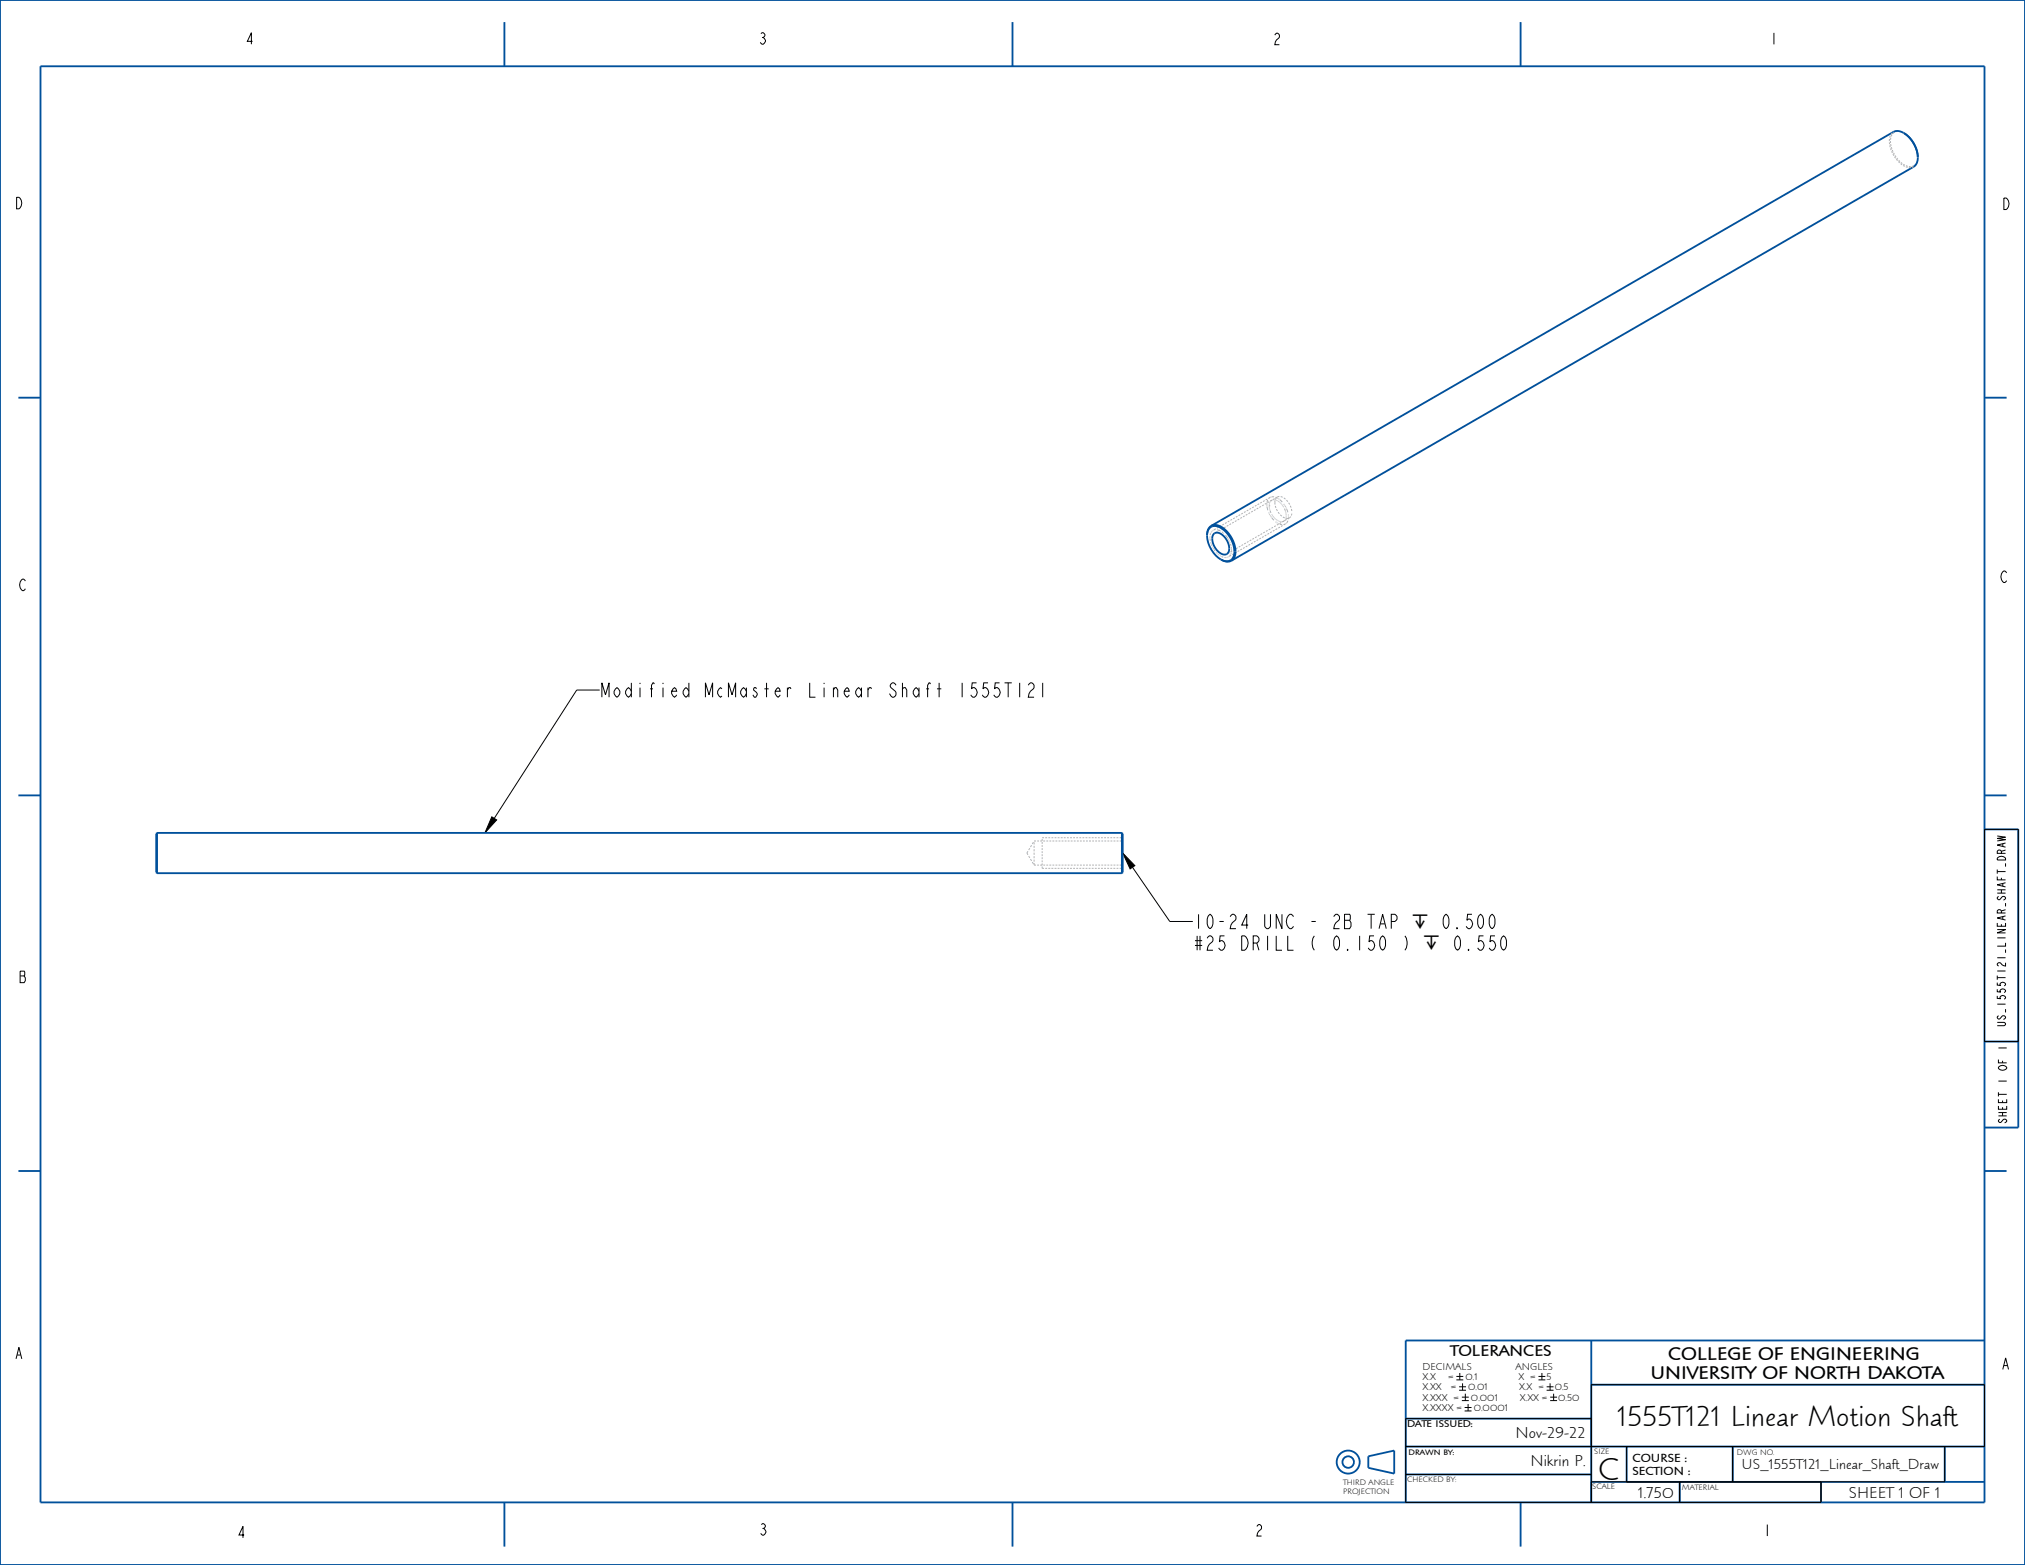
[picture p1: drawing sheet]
<svg xmlns="http://www.w3.org/2000/svg" width="559mm" height="432mm" viewBox="0 0 559 432" stroke-linecap="round" stroke-linejoin="round" font-family="sans-serif">
<g fill="none" stroke="#000" stroke-width=".28">
<path d="M165.5 190.4h-6.4l-22.7 35.4M287.7 188.4v4M135.7 225.4l1.4 .8-3.3 3.6zM309.8 235.4l3.4 3.4-1.3 .9zM312.5 239.3l10.3 14.9h6.4M547.6 228.8h9.3v58.6h-9.3zM401.9 379.8h1.9M402.8 378.8v1.9M424.5 379.8h1.9M425.5 378.8v1.9M387.9 399.1h159.7v-17.1h-108.5v32.5M401.9 380.7h1.9"/>
<path d="M402.6 382.6h1.9M402.6 383.6h1.9M403.4 385.5h1.9M403.4 386.4h1.9M403.6 381.7v1.9M404.2 388.3h1.9M404.2 389.3h1.9M404.4 384.5v1.9M405.1 387.4v1.9M424.5 380.7h1.9M426.8 382.6h1.9M426.8 383.6h1.9"/>
<path d="M427.7 381.7v1.9M427.8 385.5h1.9M427.8 386.4h1.9M428.7 384.5v1.9M439.1 391.4h-51.2v23.1h114.6v-5.6M448.9 399.1v9.8M478.1 399.1v9.8M536.7 399.1v9.8h-97.6M387.9 406.8h51.2M463.5 408.9v5.6"/>
</g>
<path d="M135.7 225.4l1.4 .8-3.3 3.6zM309.8 235.4l3.4 3.4-1.3 .9z" fill="#000"/>
<g fill="none" stroke="#00509b" stroke-width=".51">
<path d="M0 0h558.8v431.8h-558.8zM11.2 18.3h536.4v396.2h-536.4zM139.2 6.1v12.2M279.4 6.1v12.2M419.6 6.1v12.2M525.4 36.8a8.3 8.3 0 0 1 3.8 6.5M5.1 109.7h6.1M547.6 109.7h6.1M333.1 147.6a8.2 8.2 0 0 0 3.9 6.8M333.1 147.6a2.23 2.23 0 0 1 1-2.2 2.23 2.23 0 0 1 2.4 .1 7.2 7.2 0 0 1 3.8 8.3 2.18 2.18 0 0 1-3.3 .6M334.2 145.1l188.3-108.7a3.8 3.8 0 0 1 4.3 1.5 7.1 7.1 0 0 1 2.1 7.1l-.8 1-188.3 108.7M334.2 145.1a2.78 2.78 0 0 0-1.1 2.5"/>
<path d="M334.2 145.1a3.8 3.8 0 0 1 4.3 1.5 7 7 0 0 1 2 7.4l-.7 .7M334.9 147.4l.3-.3a2.28 2.28 0 0 1 2.9 1.3 3.6 3.6 0 0 1 .8 4.1l-.4 .4a2.28 2.28 0 0 1-2.8-1.3 3.6 3.6 0 0 1-.9-4.1zM337 154.4a2.78 2.78 0 0 0 2.8 .3M5.1 219.5h6.1M547.6 219.5h6.1M43.3 229.8l-.2 .2v10.7l.2 .2M43.3 229.8v11.1M43.3 229.8h266.3M309.6 229.8l.2 .2v10.7l-.2 .2M309.6 229.8v11.1M547.6 228.8h9.3v82.3h-9.3M43.3 240.9h266.3"/>
<path d="M547.6 287.4h9.3M5.1 323.1h6.1M547.6 323.1h6.1M439.1 369.9v44.6M547.6 369.9h-159.7v44.6M387.9 399.1h159.7M387.9 391.4h51.2M439.1 382h108.5M448.9 399.1v9.8M478.1 399.1v9.8M536.7 399.1v9.8M139.2 414.5v12.2"/>
<path d="M279.4 414.5v12.2M377.6 401.8l7.1-1.6v6.4l-7.1-1.6zM387.9 406.8h51.2M419.6 414.5v12.2M439.1 408.9h108.5M463.5 408.9v5.6M502.5 408.9v5.6"/>
<circle cx="372" cy="403.4" r="3.2"/>
<circle cx="372" cy="403.4" r="1.59"/>
</g>
<g fill="none" stroke="#afafb4" stroke-width=".28">
<path d="M521.4 38.9h.1M521.4 39.3v.5M521.4 38.4v.5M521.4 38.4h.1M521.6 37.4l-.1 .6M521.7 38.9v.5M521.7 39.8l.1 .5M521.8 38l-.1 .6M521.8 37.1h.1M522 36.8l-.2 .2M522 36.8h.1M522.1 37.1l-.2 .5"/>
<path d="M522.2 36.6l-.2 .2M522.8 36.5l-.5 .3M522.8 36.5h.1M523.7 36.2h.1M523.7 36.2l-.6 .1M524 36.3l.6 .1M524.9 36.5l.5 .2M521.5 40.1l.1 .5M521.7 40.9l.2 .5M521.9 40.6l.2 .5M522 41.7v.1M522 41.8h.1"/>
<path d="M522 41.8l.2 .4M522.2 41.4l.2 .5M522.4 42.5v.1M522.4 42.6h.1M522.4 42.6l.2 .4M522.5 42.2l.3 .4M522.8 43.3h.1M522.8 43.3l.3 .4M522.9 42.9l.3 .4M523.3 43.9h.1M523.3 43.9l.3 .4M523.4 43.6l.3 .3"/>
<path d="M523.7 43.9v.1M523.8 44.6l.4 .3M523.9 44.2l.4 .4M524.5 45.2l.4 .3M524.5 44.8l.4 .3M525.2 45.7l.4 .2M525.2 45.3l.5 .3M525.9 46l.5 .2M526 45.7l.4 .2M526.7 46.3h.6M526.8 45.9l.5 .1M527.6 46.2h.1"/>
<path d="M528.1 45.8l-.5 .1M528.1 46l-.5 .2M528.7 45.2l-.4 .4M529.1 44.4l-.2 .5M529.2 43.6l-.1 .5M529.2 43.3v.1M346 139.9l-.5 .2M346.7 139.4l-.4 .3M347.5 139l-.5 .2M348 139.7l-.5 .3M348.2 138.6l-.4 .2M348.7 139.3l-.4 .3"/>
<path d="M349 138.1l-.5 .3M349.5 138.9l-.5 .2M349.6 139.2h.1M349.6 139.2v.1M349.6 139.1v.1M349.6 139.3h.1M349.6 139.1h.1M349.6 139.3v.1M349.6 139v.1M349.6 139.4h.1M349.6 139h.1M349.6 139.5v.1"/>
<path d="M349.6 139.6h.1M349.6 138.8v.1M349.6 138.8h.1M349.6 139.7h.1M349.6 138.7v.1M349.6 138.7h.1M349.6 139.9l.1 .3M349.6 138.6h.1M349.7 137.7l-.4 .3M349.9 137.9l-.3 .7M350.1 137.6h.1M350.1 137.5h.1"/>
<path d="M350.2 137.5h-.1M350.2 137.5h.1M350.2 139.6h.1M350.2 139.5h.1M350.2 139.7h.1M350.2 139.4v.1M350.2 139.4h.1M350.2 139.7v.1M350.2 138.4l-.4 .3M350.2 139.8h.1M350.2 139.3v.1M350.2 139.3h.1"/>
<path d="M350.2 139.2v.1M350.2 139.2h.1M350.2 139.9l.1 .1M350.3 140h.1M350.3 139.1h.1M350.3 137.4h.1M350.3 139h.1M350.3 138.9h.1M350.3 138.8h.1M350.4 138.8h-.1M350.4 138.7h.1M350.4 137.3h.1"/>
<path d="M350.4 138.6h.1M350.5 138.5h-.1M350.5 137.3h.1M350.5 137.3l-.5 .2M350.5 138.5h.1M350.5 137.2v.1M350.5 137.2h.1M350.6 137.2h-.1M350.6 137.2h.1M350.6 138.3h.1M350.7 138.2l-.1 .1M350.7 137.2h.1"/>
<path d="M350.7 137.1v.1M350.7 138.2h.1M350.7 137.1h.1M350.8 137.1h.1M350.8 138.1l-.1 .1M350.8 138.1h.1M350.9 138v.1M350.9 138h.1M351 138h.1M351 138l-.5 .3M351.1 138h-.1M351.1 137.9v.1"/>
<path d="M351.1 137.9h.1M351.2 137.9h.1M351.3 137.9h-.1M351.3 137.9h.1M351.4 137.9h-.1M351.4 137.9h.1M351.4 137.1h-.5M351.4 137.1h.1M351.5 137.1h.1M351.5 137.9h-.1M351.5 137.9h.1M351.6 137.9h.1"/>
<path d="M351.6 137.1h.1M351.7 137.9h.1M351.7 137.6l-.4 .2M351.8 137.9h.1M351.8 138.1l.1 1.1M351.9 137.9h.1M351.9 139.6l.2 .5M352 137.9h.1M352 137.7l-.1 .1M352 137.7h.1M352 137.2h.1M352.1 138h.1"/>
<path d="M352.1 137.2h.1M352.1 137.2v.1M352.1 137.3h.1M352.2 138h.1M352.2 137.3h.1M352.2 137.4l-.2 .3M352.2 137.4h.1M352.3 138v.1M352.3 138.1h.1M352.3 137.3h.1M352.3 137.3l.1 .1M352.4 137.4h.1"/>
<path d="M352.4 138.1h.1M352.5 138.1h.1M352.5 137.4h.1M352.5 138.2h.1M352.6 138.2h.1M352.6 137.5h.1M352.7 138.3h.1M352.7 137.5v.1M352.8 138.3h.1M352.8 137.6l.1 .1M352.9 137.7h.1M352.9 138.4h.1"/>
<path d="M352.9 138.5h.1M353 137.7h.1M353 137.7v.1M353 138.5h.1M353 137l-1 .4M353.1 138.5v.1M353.1 138.6h.1M353.1 137.9h.1M353.1 137.9l.7 .6M353.2 138.6h.1M353.2 138.7h.1M353.3 138.7h.1"/>
<path d="M353.3 138.8h.1M353.4 138.8h.1M353.4 137l.5 .2M353.4 138.9h.1M353.5 138.9h.1M353.5 138.9v.1M353.5 139h.1M353.6 139v.1M353.6 139h.1M353.6 139.1h.1M353.7 139.1v.1M353.7 139.2h.1"/>
<path d="M353.8 139.2v.1M353.8 139.3h.1M353.8 139.3v.1M353.9 139.4h.1M353.9 139.5h.1M354 139.5v.1M354 139.6h.1M354 139.6l.1 .1M354.1 139.7h.1M354.1 139.8h.1M354.2 139.8v.2M354.2 139.9h.1"/>
<path d="M354.2 140h.1M354.3 139v.1M354.3 137.4l.4 .3M354.3 139.1v.1M354.3 139.2h.1M354.4 139.2h.1M354.5 139.4h.1M354.5 139.4l.1 .1M354.6 139.6h.1M354.7 139.7h.1M354.7 139.7v.1M354.7 137.7h.1"/>
<path d="M354.7 139.8h.1M354.7 139.8l.1 .1M354.8 139.9h.1M355 138l.4 .4M355.6 138.7l.3 .5M355.9 139.2h.1M356.1 139.5l.2 .6M333.1 147.7v.1M333.1 147.6v.6M333.2 148.5v.1M333.2 148.6l.1 .5M333.4 149.4l.1 .5"/>
<path d="M333.7 150.3l.2 .5M333.9 148.3h.1M333.9 148.2h.1M333.9 148.2v.1M333.9 148.3v.1M333.9 148.4h.1M333.9 148.1h.1M333.9 148.4v.1M333.9 148.5h.1M333.9 148h.1M333.9 148.6v.2M333.9 147.9v.1"/>
<path d="M333.9 148.8v.1M333.9 148.9l.1 .2M334 149.1h.1M334 149.1v.1M334 151.1l.3 .5M334.1 149.6h.1M334.1 147.2l-.2 .4M334.1 149.6v.2M334.1 147.1h.1M334.1 149.8h.1M334.2 149.9h.1M334.2 149.9v.1"/>
<path d="M334.2 150h.1M334.2 146.9h.1M334.2 150v.1M334.2 150.1h.1M334.2 146.8v.1M334.3 146.8h-.1M334.3 150.2h.1M334.3 150.2v.1M334.3 146.7v.1M334.3 150.3h.1M334.3 150.3v.1M334.3 146.7h.1"/>
<path d="M334.3 150.4h.1M334.4 150.4v.1M334.4 150.5h.1M334.4 150.5v.1M334.4 146.6h.1M334.5 146.6h-.1M334.5 151.9l.3 .4M334.5 146.5h.1M334.5 150.8h.1M334.5 150.8l.1 .1M334.6 146.5h-.1M334.6 150.8h.1"/>
<path d="M334.6 146.5h.1M334.6 150.9v.1M334.6 146.4h.1M334.6 151h.1M334.7 151v.1M334.7 151.1h.1M334.7 146.4h.1M334.7 151.2l.1 .1M334.8 146.3h.1M334.8 151.3h.1M334.8 151.3l.1 .1M334.9 151.4h.1"/>
<path d="M334.9 146.3h.1M334.9 151.4v.1M335 151.5v.1M335 146.2h-.1M335 151.6h.1M335 152.6l.4 .4M335 151.6l.3 .4M335 146.2h.1M335.1 146.2h.1M335.2 146.2h.1M335.3 146.2h.1M335.3 146.1v.1"/>
<path d="M335.3 146.1h.1M335.5 145.9l-.4 .3M335.5 152.3h.1M335.6 152.3v.1M335.6 152.4h.1M335.6 153.3l.4 .4M335.7 152.4v.1M335.7 152.5h.1M335.8 152.6h.1M335.8 152.6l.1 .1M335.9 146.2l.7 .2M335.9 152.7h.1"/>
<path d="M336 146.7l-.5 .2M336 152.8h.1M336.1 152.8v.1M336.1 152.9h.1M336.2 153h.1M336.2 145.5l-.4 .2M336.3 153.9l.4 .3M336.3 153v.1M336.3 153.1h.1M336.3 153.1l.2 .1M336.5 153.2h.1M336.6 153.3h.1"/>
<path d="M336.7 146.4h.1M336.7 153.3h.1M336.7 146.4v.1M336.7 153.3v.1M336.7 146.2l-.4 .3M336.7 146.5h.1M336.8 146.5h.1M336.9 154.3l.1 .1M336.9 153.4h.1M336.9 146.5v.1M336.9 153.4v.1M336.9 146.6h.1"/>
<path d="M336.9 153.5h.1M337 153.5h.1M337 145l-.5 .3M337 154.4h.1M337.1 153.5h.1M337.1 153.6l.4 .1M337.2 146.7l.1 .1M337.3 146.8l.1 .1M337.4 146.9l.1 .1M337.5 145.8l-.5 .3M337.5 147h.1M337.6 147.1h.1"/>
<path d="M337.7 147.2h.1M337.7 144.6l-.4 .3M337.8 153.8h.1M337.9 153.8h.1M338 153.8h.1M338.1 153.8h.1M338.2 147.7l.6 .7M338.2 145.4l-.4 .2M338.2 153.8h.1M338.4 153.8h.1M338.5 144.2l-.5 .2M338.5 153.8h.1"/>
<path d="M338.6 153.8h-.1M338.6 153.8h.1M338.7 153.8h.1M338.8 153.7h.1M338.8 148.5h.1M338.9 153.7h-.1M338.9 148.6h.1M338.9 148.6v.1M339 153.7h.1M339 148.7v.1M339 144.9l-.5 .3M339 148.8h.1"/>
<path d="M339 153.6h.1M339 148.8v.1M339 148.9h.1M339.1 148.9v.1M339.1 153.6h.1M339.1 149v.1M339.1 149h.1M339.1 153.5v.1M339.1 149.1l.1 .1M339.1 149.1h.1M339.2 153.5h.1M339.2 149.2v.1"/>
<path d="M339.2 149.2h.1M339.2 149.3h.1M339.2 143.7l-.4 .3M339.3 153.4l-.1 .1M339.3 152.4l-.5 .3M339.3 149.4h.1M339.3 153.4h.1M339.4 149.6h.1M339.4 153.3h.1M339.4 149.6v.1M339.4 149.7h.1M339.4 153.2v.1"/>
<path d="M339.4 153.2h.1M339.4 149.7v.1M339.5 153.2h-.1M339.5 153.2h.1M339.6 153l-.1 .1M339.6 153h.1M339.6 150.1h.1M339.6 150.1l.1 .5M339.6 152.9h.1M339.7 152.8h.1M339.7 152.7h.1M339.7 144.5l-.4 .3"/>
<path d="M339.7 150.6h.1M339.7 153.2l-.4 .3M339.7 150.7h.1M339.7 152.6v.1M339.8 152.5l-.1 .1M339.8 152.5h.1M339.8 151v.1M339.8 152.3h.1M339.8 151.1v.1M339.8 151.2v.1M339.8 152.2h.1M339.8 151.3v.1"/>
<path d="M339.8 152h.1M339.8 151.9v.1M339.8 151.5h.1M339.8 151.9h.1M339.8 151.5v.1M339.8 151.8v.1M339.8 151.6h.1M339.8 151.6v.1M339.8 151.7h.1M340 143.3l-.5 .3M340 152l-.4 .3M340.5 144.1l-.5 .2"/>
<path d="M340.5 152.8l-.5 .2M340.7 142.9l-.4 .2M340.8 151.6l-.5 .2M341.2 143.6l-.4 .3M341.2 152.4l-.4 .2M341.5 142.4l-.5 .3M341.5 151.1l-.4 .3M342 143.2l-.5 .3M342 151.9l-.5 .3M342.2 142l-.4 .3M342.3 150.7l-.5 .3M342.7 151.5l-.4 .2"/>
<path d="M342.7 142.8l-.4 .2M343 141.6l-.5 .2M343 150.3l-.4 .2M343.5 151.1l-.5 .2M343.5 142.3l-.5 .3M343.7 141.1l-.4 .3M343.8 149.8l-.5 .3M344.2 150.6l-.4 .3M344.2 141.9l-.4 .3M344.5 140.7l-.5 .3M344.5 149.4l-.4 .3M345 150.2l-.5 .2"/>
<path d="M345 141.5l-.5 .2M345.2 140.3l-.4 .2M345.3 149l-.5 .2M345.7 149.8l-.4 .2M345.7 141l-.4 .3M346 148.5l-.4 .3M346.5 149.3l-.5 .3M346.5 140.6l-.5 .3M346.8 148.1l-.5 .3M347.2 148.9l-.4 .3M347.2 140.2l-.4 .2M347.5 147.7l-.4 .2"/>
<path d="M348 148.5l-.5 .2M348.3 147.2l-.5 .3M348.7 148l-.4 .3M349 146.8l-.4 .3M349.5 147.6l-.5 .3M349.7 140.2v.1M349.7 140.3l.1 .1M349.8 140.4v.1M349.8 140.5l.1 .3M349.8 146.4l-.5 .2M350.1 141.4h.1M350.1 141.5h.1"/>
<path d="M350.2 141.5v.1M350.2 141.6h.1M350.2 147.2l-.4 .2M350.3 141.8h.1M350.3 140.1h.1M350.3 140.1v.1M350.3 140.2h.1M350.3 141.8v.1M350.3 140.3h.1M350.3 141.9l.1 .1M350.3 140.4h.1M350.3 140.4l.1 .1"/>
<path d="M350.4 140.5h.1M350.4 140.5v.1M350.4 140.6h.1M350.4 142h.1M350.4 140.6v.1M350.4 140.7h.1M350.4 140.7v.1M350.4 140.8h.1M350.5 140.9h.1M350.5 142.2h.1M350.5 140.9l.1 .3M350.5 142.3h.1"/>
<path d="M350.6 145.9l-.5 .3M350.6 142.3h.1M350.6 141.2h.1M350.6 141.2v.1M350.6 142.3v.1M350.6 142.4h.1M350.6 141.3h.1M350.6 141.3l.1 .1M350.7 141.4h.1M350.7 142.5h.1M350.7 141.4v.1M350.7 142.5v.1"/>
<path d="M350.7 142.6l.1 .1M350.9 142.8l.5 .6M350.9 141.9h.1M350.9 146.7l-.4 .3M351 141.9h.1M351 142h.1M351 142v.1M351.1 142.1h.1M351.1 142.1v.1M351.1 142.2h.1M351.2 142.3h.1M351.2 142.4h.1"/>
<path d="M351.3 142.4h.1M351.3 145.5l-.4 .3M351.3 142.5h.1M351.4 142.6h.1M351.4 143.4l.1 .1M351.5 143.5h.1M351.5 142.7h.1M351.6 142.8h.1M351.6 142.8v.1M351.6 142.9h.1M351.7 146.3l-.5 .3M351.7 142.9h.1"/>
<path d="M351.7 142.9l.1 .1M351.7 143h.1M351.8 143h.1M351.8 143v.1M351.9 143.1h.1M352 143.2h.1M352 144h.1M352.1 145.1l-.5 .2M352.1 143.3h.1M352.1 144v.1M352.1 144.1h.1M352.2 144.1h.1"/>
<path d="M352.2 143.4h.1M352.2 140.5l.3 .5M352.3 143.4h.1M352.3 144.2h.1M352.3 143.5h.1M352.4 144.2v.1M352.4 143.5h.1M352.4 144.3h.1M352.4 143.5l.1 .1M352.4 145.9l-.4 .2M352.5 144.3h.1M352.6 143.6h.1"/>
<path d="M352.6 144.4h.1M352.6 143.7h.1M352.7 144.4h.1M352.7 143.7h.1M352.7 141.3l.3 .5M352.8 144.5h.1M352.8 144.6l-.4 .3M352.8 143.7v.1M352.8 143.8h.1M352.9 144.5h.1M352.9 144.5l.1 .1M352.9 143.8h.1"/>
<path d="M353 144.6h.1M353 143.8h.1M353.1 143.9h.1M353.1 144.6h.1M353.1 144.6l.7 .2M353.2 145.4l-.5 .3M353.2 143.9h.1M353.3 143.9h.1M353.3 142l.4 .4M353.4 143.9h.1M353.5 143.9h.1M353.6 144.2l-.5 .2"/>
<path d="M353.6 143.9h.1M353.7 143.9h.1M353.8 143.9h.1M353.9 143.9h.1M353.9 145l-.4 .3M354 143.9h.1M354 142.6l.5 .3M354.1 143.9h.1M354.2 143.8h-.1M354.2 143.8h.1M354.3 144.7h.1M354.4 144.7h-.1"/>
<path d="M354.4 143.7l-.5 .3M354.4 144.7h.1M354.4 143.7h.1M354.4 140.3l.1 .2M354.5 143.6l-.1 .1M354.5 144.7h.1M354.5 140.5v.1M354.5 140.6l.1 .1M354.6 143.5l-.1 .1M354.6 143.5h.1M354.6 140.7h.1M354.6 144.6h-.1"/>
<path d="M354.6 140.7l.1 .2M354.6 144.6h.1M354.7 140.9h.1M354.7 143.3h.1M354.7 141h.1M354.7 144.6l-.5 .2M354.7 144.6h.1M354.7 143.2v.1M354.7 141.1l.1 .1M354.7 141.1h.1M354.8 141.2h.1M354.8 143.2h.1"/>
<path d="M354.8 144.5h.1M354.8 143.1h.1M354.8 141.3h.1M354.8 141.3v.1M354.8 143h.1M354.8 141.4h.1M354.8 141.4v.1M354.8 142.9v.1M354.8 142.9h.1M354.8 141.5h.1M354.9 141.5v.1M354.9 141.6h.1"/>
<path d="M354.9 142.9h.1M354.9 142.8h.1M354.9 141.7h.1M354.9 142.7v.1M354.9 143h.5M354.9 144.4h.1M354.9 140.1h.1M354.9 140.1v.1M354.9 142.7h.1M354.9 141.8v.1M354.9 141.9h.1M354.9 142.6h.1"/>
<path d="M354.9 142.5v.1M354.9 142h.1M354.9 142.5h.1M354.9 142.1h.1M354.9 142.4h.1M354.9 142.1v.1M354.9 142.3v.1M354.9 142.3h.1M354.9 140.2h.1M355 140.2h.1M355 144.4h.1M355 140.2v.1"/>
<path d="M355 144.3v.1M355.1 140.4l.2 .8M355.1 143.3l-.5 .3M355.1 144.2v.1M355.2 144.1l-.1 .1M355.2 144v.1M355.3 141.2h.1M355.3 141.2l.1 .1M355.4 143.7l-.2 .3M355.4 143.7h.1M355.5 143h-.1M355.5 143.2h.1"/>
<path d="M355.5 142h.1M355.5 142v.1M355.5 142.1h.1M355.5 143.1v.1M355.5 143.1h.1M355.5 142.1v.1M355.5 142.3h.1M355.6 142.3v.1M355.6 142.9l-.1 .1M355.6 142.4h.1M355.6 142.9h.1M355.6 142.8h.1"/>
<path d="M355.6 142.5h.1M355.6 142.5v.1M355.8 142.9l-.4 .2M355.8 142.9h.1M356.2 142.5l-.4 .4M356.4 140.4l.1 .6M356.5 141.7l-.1 .5M283.7 234.9l-.3 .5 .3 .5M283.9 236.2l.3 .5M284.2 234l-.3 .5M284.4 237l.3 .5M284.7 233.2l-.3 .5"/>
<path d="M284.9 237.9l.3 .5M285.2 232.4l-.3 .5M285.4 238.1v.6h.5M285.4 232h.5M285.4 232h.1M285.4 232.4v.6M285.4 233.4v.5M285.4 234.3v.6M285.4 235.3v.5M285.4 236.2v.6M285.4 237.2v.5M286.2 238.7h.5"/>
<path d="M286.2 232h.5M287.1 238.7h.5M287.1 232h.5M287.6 239.1v.5h.5M287.6 231.1h.5M287.6 231.1h.1M287.6 231.5v.5M287.6 232.3v.5M287.6 233.2v.5M287.6 234v.5M287.6 234.9v.5M287.6 235.7v.5"/>
<path d="M287.6 236.5v.6M287.6 237.4v.5M287.6 238.2v.5M287.9 238.7h.5M287.9 232h.5M288.4 239.6h.6M288.4 231.1h.6M288.7 238.7h.5M288.7 232h.5M289.3 239.6h.5M289.3 231.1h.5M289.6 238.7h.5"/>
<path d="M289.6 232h.5M290.2 239.6h.5M290.2 231.1h.5M290.4 238.7h.5M290.4 232h.5M291 239.6h.5M291 231.1h.5M291.3 238.7h.5M291.3 232h.5M291.9 239.6h.5M291.9 231.1h.5M292.1 238.7h.5"/>
<path d="M292.1 232h.5M292.7 239.6h.5M292.7 231.1h.5M293 238.7h.5M293 232h.5M293.6 239.6h.5M293.6 231.1h.5M293.8 238.7h.5M293.8 232h.5M294.4 239.6h.5M294.4 231.1h.5M294.6 238.7h.5"/>
<path d="M294.6 232h.5M295.3 239.6h.5M295.3 231.1h.5M295.5 238.7h.5M295.5 232h.5M296.1 239.6h.5M296.1 231.1h.5M296.3 238.7h.5M296.3 232h.5M297 239.6h.5M297 231.1h.5M297.2 238.7h.5"/>
<path d="M297.2 232h.5M297.8 239.6h.6M297.8 231.1h.6M298 238.7h.5M298 232h.5M298.7 239.6h.5M298.7 231.1h.5M298.9 238.7h.5M298.9 232h.5M299.6 239.6h.5M299.6 231.1h.5M299.7 238.7h.5"/>
<path d="M299.7 232h.5M300.4 239.6h.5M300.4 231.1h.5M300.5 238.7h.5M300.5 232h.5M301.3 239.6h.5M301.3 231.1h.5M301.4 238.7h.5M301.4 232h.5M302.1 239.6h.5M302.1 231.1h.5M302.2 238.7h.5"/>
<path d="M302.2 232h.5M303 239.6h.5M303 231.1h.5M303.1 238.7h.5M303.1 232h.5M303.8 239.6h.5M303.8 231.1h.5M303.9 238.7h.5M303.9 232h.5M304.7 239.6h.5M304.7 231.1h.5M304.8 238.7h.5"/>
<path d="M304.8 232h.5M305.5 239.6h.6M305.5 231.1h.6M305.6 238.7h.5M305.6 232h.5M306.4 239.6h.5M306.4 231.1h.5M306.4 238.7h.5M306.4 232h.5M307.2 239.6h.6M307.2 231.1h.6M307.3 238.7h.5"/>
<path d="M307.3 232h.5M308.1 239.6h.5M308.1 231.1h.5M308.1 238.7h.5M308.1 232h.5M309 239.6h.5M309 231.1h.5M309 238.7h.5M309 232h.5M309.8 239.6h.1M309.8 231.1h.1"/>
</g>
<text font-size="8.8" x="441" y="408.2">C</text>
<text font-size="8.1" x="446.3" y="393.4">1555T121 Linear Motion Shaft</text>
<g font-size="5.5">
<text x="389.5" y="256.2">↧</text>
<text x="392.7" y="262.2">↧</text>
</g>
<g font-size="5.2">
<text x="165.5" y="192.4">Modified McMaster Linear Shaft 1555T121</text>
<text x="329.2" y="256.2">10-24 UNC - 2B TAP ↧ 0.500</text>
<text x="329.2" y="262.2">#25 DRILL (</text>
<text x="367.3" y="262.2">0.150 ) ↧ 0.550</text>
<text x="460.3" y="375.2">COLLEGE OF ENGINEERING</text>
<text x="455.4" y="380.6">UNIVERSITY OF NORTH DAKOTA</text>
</g>
<g font-size="4.4">
<text x="400.2" y="374.2">TOLERANCES</text>
<text x="418.2" y="396.8">Nov-29-22</text>
<text x="422.3" y="404.5">Nikrin P.</text>
<text x="452.1" y="413.2">1.750</text>
<text x="510.2" y="413.2">SHEET 1 OF 1</text>
</g>
<g font-size="4.1">
<text x="67.6" y="12.2">4</text>
<text x="209.2" y="12.2">3</text>
<text x="351.1" y="12.3">2</text>
<text x="488.2" y="12.2">1</text>
<text x="3.9" y="57.6">D</text>
<text x="552.3" y="57.8">D</text>
<text x="551.8" y="160.7">C</text>
<text x="5.1" y="163">C</text>
<text x="5.1" y="271.1">B</text>
<text x="3.9" y="374.9">A</text>
<text x="552.2" y="377.8">A</text>
<text x="65.3" y="424.3">4</text>
<text x="209.3" y="423.6">3</text>
<text x="346.2" y="423.8">2</text>
<text x="486.4" y="423.8">1</text>
</g>
<text font-size="4" x="480.6" y="405.4">US_1555T121_Linear_Shaft_Draw</text>
<g font-size="3.3">
<text x="450.4" y="403.4">COURSE :</text>
<text x="450.4" y="406.9">SECTION :</text>
</g>
<g font-size="3">
<text x="553.4" y="282.1" transform="rotate(-90 553.4 282.1)">US_1555T121_LINEAR_SHAFT_DRAW</text>
<text x="553.8" y="310.2" transform="rotate(-90 553.8 310.2)">SHEET 1 OF 1</text>
</g>
<g font-size="2.8">
<text x="392.6" y="377.9">DECIMALS</text>
<text x="418.2" y="377.9">ANGLES</text>
<text x="392.6" y="380.7">X.X</text>
<text x="392.6" y="383.6">X.XX</text>
<text x="399.7" y="380.7">=</text>
<text x="400.5" y="383.6">=</text>
<text x="404.4" y="380.7">0.1</text>
<text x="405.2" y="383.6">0.01</text>
<text x="419" y="380.7">X =</text>
<text x="419.2" y="383.6">X.X =</text>
<text x="426.8" y="380.7">5</text>
<text x="429" y="383.6">0.5</text>
<text x="392.6" y="386.4">X.XXX =</text>
<text x="392.6" y="389.3">X.XXXX =</text>
<text x="405.9" y="386.4">0.001</text>
<text x="406.7" y="389.3">0.0001</text>
<text x="419.4" y="386.4">X.XX =</text>
<text x="430" y="386.4">0.50</text>
<text x="388.3" y="393.7">DATE ISSUED:</text>
</g>
<g font-size="2.2">
<text x="388.7" y="401.4">DRAWN BY:</text>
<text x="439.9" y="401.3">SIZE</text>
<text x="479.3" y="401.5">DWG NO.</text>
<text x="370.6" y="409.8">THIRD ANGLE</text>
<text x="370.6" y="412.1">PROJECTION</text>
<text x="388.3" y="408.9">CHECKED BY:</text>
<text x="439.4" y="410.9">SCALE</text>
<text x="464.1" y="411.1">MATERIAL</text>
</g>
</svg>
